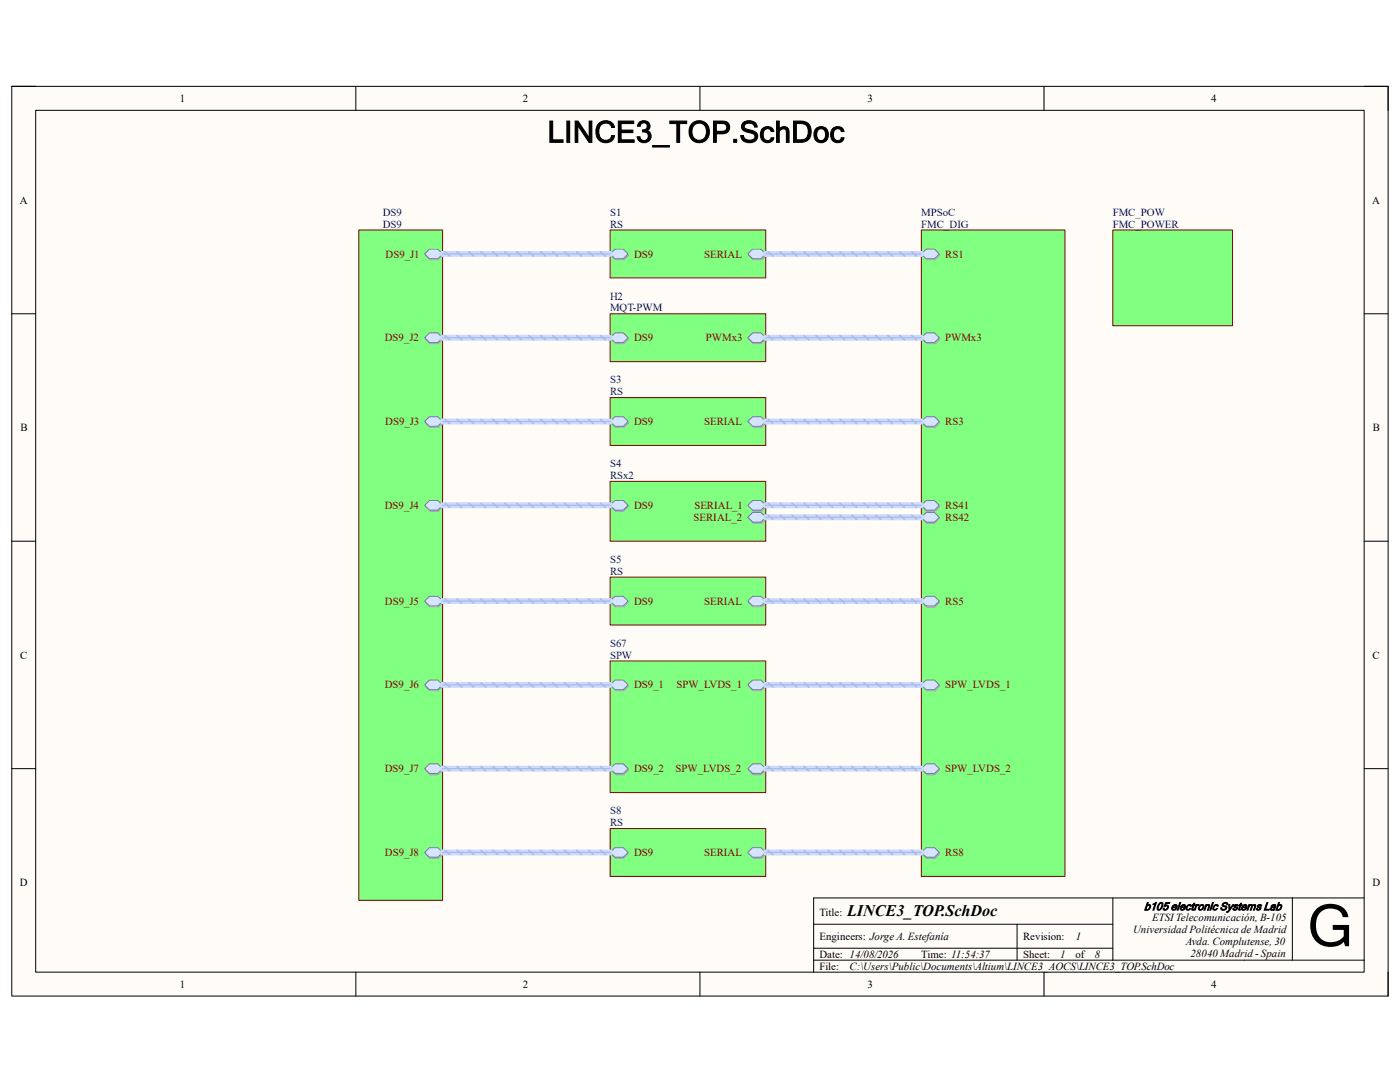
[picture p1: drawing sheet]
<svg xmlns="http://www.w3.org/2000/svg" width="279mm" height="216mm" viewBox="0 0 279 216" stroke-linecap="round" stroke-linejoin="round" font-family="sans-serif">
<path d="M2.3 17.2h274.7v181.6h-274.7z" fill-rule="evenodd" fill="#fffcf8"/>
<path d="M2.3 17.2h274.7v181.6h-274.7z" fill="none" stroke="#000" stroke-width=".2"/>
<path d="M7.1 22h265.1v172h-265.1z" fill-rule="evenodd" fill="#fffcf8"/>
<g fill="none" stroke="#000" stroke-width=".2">
<path d="M2.3 17.2h4.8M71 17.2v4.8M139.7 17.2v4.8M208.4 17.2v4.8M272.2 17.2h4.8v4.8M7.1 22h265.1v172h-265.1zM2.3 62.6h4.8M272.2 62.6h4.8M2.3 108h4.8M272.2 108h4.8M2.3 153.4h4.8M272.2 153.4h4.8"/>
<path d="M222.1 179.2v12.4M257.9 179.2v12.4M272.2 179.2h-109.8v14.8M71 194v4.8M139.7 194v4.8M162.4 184.4h59.7M162.4 191.6h109.8M162.4 189.2h59.7M203 184.4v7.2M208.4 194v4.8M277 194v4.8"/>
</g>
<path d="M71.6 45.9h16.7v133.8h-16.7z" fill-rule="evenodd" fill="#80ff80"/>
<path d="M71.6 45.9h16.7v133.8h-16.7z" fill="none" stroke="#800000" stroke-width=".2"/>
<path d="M85.8 50h1.7l1 .9-1 1h-1.7l-.9-1z" fill-rule="evenodd" fill="#bac0ca"/>
<path d="M85.8 50h1.7l1 .9-1 1h-1.7l-.9-1z" fill="none" stroke="#a6acb6" stroke-width=".2"/>
<path d="M84.7 50.7l1-1h1.7l.9 1-.9 .9h-1.7z" fill-rule="evenodd" fill="#d5e4ff"/>
<path d="M84.7 50.7l1-1h1.7l.9 1-.9 .9h-1.7z" fill="none" stroke="#71809b" stroke-width=".2"/>
<path d="M85.8 100.1h1.7l1 1-1 .9h-1.7l-.9-.9z" fill-rule="evenodd" fill="#bac0ca"/>
<path d="M85.8 100.1h1.7l1 1-1 .9h-1.7l-.9-.9z" fill="none" stroke="#a6acb6" stroke-width=".2"/>
<path d="M84.7 100.8l1-.9h1.7l.9 .9-.9 1h-1.7z" fill-rule="evenodd" fill="#d5e4ff"/>
<path d="M84.7 100.8l1-.9h1.7l.9 .9-.9 1h-1.7z" fill="none" stroke="#71809b" stroke-width=".2"/>
<path d="M85.8 66.7h1.7l1 .9-1 1h-1.7l-.9-1z" fill-rule="evenodd" fill="#bac0ca"/>
<path d="M85.8 66.7h1.7l1 .9-1 1h-1.7l-.9-1z" fill="none" stroke="#a6acb6" stroke-width=".2"/>
<path d="M84.7 67.4l1-1h1.7l.9 1-.9 .9h-1.7z" fill-rule="evenodd" fill="#d5e4ff"/>
<path d="M84.7 67.4l1-1h1.7l.9 1-.9 .9h-1.7z" fill="none" stroke="#71809b" stroke-width=".2"/>
<path d="M85.8 119.2h1.7l1 1-1 .9h-1.7l-.9-.9z" fill-rule="evenodd" fill="#bac0ca"/>
<path d="M85.8 119.2h1.7l1 1-1 .9h-1.7l-.9-.9z" fill="none" stroke="#a6acb6" stroke-width=".2"/>
<path d="M84.7 119.9l1-.9h1.7l.9 .9-.9 1h-1.7z" fill-rule="evenodd" fill="#d5e4ff"/>
<path d="M84.7 119.9l1-.9h1.7l.9 .9-.9 1h-1.7z" fill="none" stroke="#71809b" stroke-width=".2"/>
<path d="M85.8 83.4h1.7l1 .9-1 1h-1.7l-.9-1z" fill-rule="evenodd" fill="#bac0ca"/>
<path d="M85.8 83.4h1.7l1 .9-1 1h-1.7l-.9-1z" fill="none" stroke="#a6acb6" stroke-width=".2"/>
<path d="M84.7 84.1l1-.9h1.7l.9 .9-.9 1h-1.7z" fill-rule="evenodd" fill="#d5e4ff"/>
<path d="M84.7 84.1l1-.9h1.7l.9 .9-.9 1h-1.7z" fill="none" stroke="#71809b" stroke-width=".2"/>
<path d="M85.8 135.9h1.7l1 1-1 .9h-1.7l-.9-.9z" fill-rule="evenodd" fill="#bac0ca"/>
<path d="M85.8 135.9h1.7l1 1-1 .9h-1.7l-.9-.9z" fill="none" stroke="#a6acb6" stroke-width=".2"/>
<path d="M84.7 136.7l1-1h1.7l.9 1-.9 .9h-1.7z" fill-rule="evenodd" fill="#d5e4ff"/>
<path d="M84.7 136.7l1-1h1.7l.9 1-.9 .9h-1.7z" fill="none" stroke="#71809b" stroke-width=".2"/>
<path d="M85.8 152.7h1.7l1 .9-1 1h-1.7l-.9-1z" fill-rule="evenodd" fill="#bac0ca"/>
<path d="M85.8 152.7h1.7l1 .9-1 1h-1.7l-.9-1z" fill="none" stroke="#a6acb6" stroke-width=".2"/>
<path d="M84.7 153.4l1-1h1.7l.9 1-.9 .9h-1.7z" fill-rule="evenodd" fill="#d5e4ff"/>
<path d="M84.7 153.4l1-1h1.7l.9 1-.9 .9h-1.7z" fill="none" stroke="#71809b" stroke-width=".2"/>
<path d="M85.8 169.4h1.7l1 .9-1 1h-1.7l-.9-1z" fill-rule="evenodd" fill="#bac0ca"/>
<path d="M85.8 169.4h1.7l1 .9-1 1h-1.7l-.9-1z" fill="none" stroke="#a6acb6" stroke-width=".2"/>
<path d="M84.7 170.1l1-1h1.7l.9 1-.9 .9h-1.7z" fill-rule="evenodd" fill="#d5e4ff"/>
<path d="M84.7 170.1l1-1h1.7l.9 1-.9 .9h-1.7z" fill="none" stroke="#71809b" stroke-width=".2"/>
<path d="M121.8 79.3h31v9.6h-31z" fill-rule="evenodd" fill="#80ff80"/>
<path d="M121.8 79.3h31v9.6h-31z" fill="none" stroke="#800000" stroke-width=".2"/>
<path d="M150.3 83.4h1.7l.9 .9-.9 1h-1.7l-.9-1z" fill-rule="evenodd" fill="#bac0ca"/>
<path d="M150.3 83.4h1.7l.9 .9-.9 1h-1.7l-.9-1z" fill="none" stroke="#a6acb6" stroke-width=".2"/>
<path d="M149.2 84.1l1-.9h1.7l.9 .9-.9 1h-1.7z" fill-rule="evenodd" fill="#d5e4ff"/>
<path d="M149.2 84.1l1-.9h1.7l.9 .9-.9 1h-1.7z" fill="none" stroke="#71809b" stroke-width=".2"/>
<path d="M121.9 84.3l.9-.9h1.7l1 .9-1 1h-1.7z" fill-rule="evenodd" fill="#bac0ca"/>
<path d="M121.9 84.3l.9-.9h1.7l1 .9-1 1h-1.7z" fill="none" stroke="#a6acb6" stroke-width=".2"/>
<path d="M121.8 84.1l.9-.9h1.7l.9 .9-.9 1h-1.7z" fill-rule="evenodd" fill="#d5e4ff"/>
<path d="M121.8 84.1l.9-.9h1.7l.9 .9-.9 1h-1.7z" fill="none" stroke="#71809b" stroke-width=".2"/>
<path d="M121.8 96h31v12h-31z" fill-rule="evenodd" fill="#80ff80"/>
<path d="M121.8 96h31v12h-31z" fill="none" stroke="#800000" stroke-width=".2"/>
<path d="M150.3 100.1h1.7l.9 1-.9 .9h-1.7l-.9-.9z" fill-rule="evenodd" fill="#bac0ca"/>
<path d="M150.3 100.1h1.7l.9 1-.9 .9h-1.7l-.9-.9z" fill="none" stroke="#a6acb6" stroke-width=".2"/>
<path d="M149.2 100.8l1-.9h1.7l.9 .9-.9 1h-1.7z" fill-rule="evenodd" fill="#d5e4ff"/>
<path d="M149.2 100.8l1-.9h1.7l.9 .9-.9 1h-1.7z" fill="none" stroke="#71809b" stroke-width=".2"/>
<path d="M121.9 101.1l.9-1h1.7l1 1-1 .9h-1.7z" fill-rule="evenodd" fill="#bac0ca"/>
<path d="M121.9 101.1l.9-1h1.7l1 1-1 .9h-1.7z" fill="none" stroke="#a6acb6" stroke-width=".2"/>
<path d="M121.8 100.8l.9-.9h1.7l.9 .9-.9 1h-1.7z" fill-rule="evenodd" fill="#d5e4ff"/>
<path d="M121.8 100.8l.9-.9h1.7l.9 .9-.9 1h-1.7z" fill="none" stroke="#71809b" stroke-width=".2"/>
<path d="M150.3 102.5h1.7l.9 1-.9 .9h-1.7l-.9-.9z" fill-rule="evenodd" fill="#bac0ca"/>
<path d="M150.3 102.5h1.7l.9 1-.9 .9h-1.7l-.9-.9z" fill="none" stroke="#a6acb6" stroke-width=".2"/>
<path d="M149.2 103.2l1-.9h1.7l.9 .9-.9 1h-1.7z" fill-rule="evenodd" fill="#d5e4ff"/>
<path d="M149.2 103.2l1-.9h1.7l.9 .9-.9 1h-1.7z" fill="none" stroke="#71809b" stroke-width=".2"/>
<path d="M183.9 45.9h28.6v129h-28.6z" fill-rule="evenodd" fill="#80ff80"/>
<path d="M183.9 45.9h28.6v129h-28.6z" fill="none" stroke="#800000" stroke-width=".2"/>
<path d="M184.9 50h1.7l1 .9-1 1h-1.7l-.9-1z" fill-rule="evenodd" fill="#bac0ca"/>
<path d="M184.9 50h1.7l1 .9-1 1h-1.7l-.9-1z" fill="none" stroke="#a6acb6" stroke-width=".2"/>
<path d="M184.8 49.7h1.7l1 1-1 .9h-1.7l-.9-.9z" fill-rule="evenodd" fill="#d5e4ff"/>
<path d="M184.8 49.7h1.7l1 1-1 .9h-1.7l-.9-.9z" fill="none" stroke="#71809b" stroke-width=".2"/>
<path d="M184.9 66.7h1.7l1 .9-1 1h-1.7l-.9-1z" fill-rule="evenodd" fill="#bac0ca"/>
<path d="M184.9 66.7h1.7l1 .9-1 1h-1.7l-.9-1z" fill="none" stroke="#a6acb6" stroke-width=".2"/>
<path d="M184.8 66.4h1.7l1 1-1 .9h-1.7l-.9-.9z" fill-rule="evenodd" fill="#d5e4ff"/>
<path d="M184.8 66.4h1.7l1 1-1 .9h-1.7l-.9-.9z" fill="none" stroke="#71809b" stroke-width=".2"/>
<path d="M184 84.3l.9-.9h1.7l1 .9-1 1h-1.7z" fill-rule="evenodd" fill="#bac0ca"/>
<path d="M184 84.3l.9-.9h1.7l1 .9-1 1h-1.7z" fill="none" stroke="#a6acb6" stroke-width=".2"/>
<path d="M184.8 83.2h1.7l1 .9-1 1h-1.7l-.9-1z" fill-rule="evenodd" fill="#d5e4ff"/>
<path d="M184.8 83.2h1.7l1 .9-1 1h-1.7l-.9-1z" fill="none" stroke="#71809b" stroke-width=".2"/>
<path d="M184.9 100.1h1.7l1 1-1 .9h-1.7l-.9-.9z" fill-rule="evenodd" fill="#bac0ca"/>
<path d="M184.9 100.1h1.7l1 1-1 .9h-1.7l-.9-.9z" fill="none" stroke="#a6acb6" stroke-width=".2"/>
<path d="M183.9 100.8l.9-.9h1.7l1 .9-1 1h-1.7z" fill-rule="evenodd" fill="#d5e4ff"/>
<path d="M183.9 100.8l.9-.9h1.7l1 .9-1 1h-1.7z" fill="none" stroke="#71809b" stroke-width=".2"/>
<path d="M184.9 102.5h1.7l1 1-1 .9h-1.7l-.9-.9z" fill-rule="evenodd" fill="#bac0ca"/>
<path d="M184.9 102.5h1.7l1 1-1 .9h-1.7l-.9-.9z" fill="none" stroke="#a6acb6" stroke-width=".2"/>
<path d="M184.8 102.3h1.7l1 .9-1 1h-1.7l-.9-1z" fill-rule="evenodd" fill="#d5e4ff"/>
<path d="M184.8 102.3h1.7l1 .9-1 1h-1.7l-.9-1z" fill="none" stroke="#71809b" stroke-width=".2"/>
<path d="M184.9 135.9h1.7l1 1-1 .9h-1.7l-.9-.9z" fill-rule="evenodd" fill="#bac0ca"/>
<path d="M184.9 135.9h1.7l1 1-1 .9h-1.7l-.9-.9z" fill="none" stroke="#a6acb6" stroke-width=".2"/>
<path d="M184.8 135.7h1.7l1 1-1 .9h-1.7l-.9-.9z" fill-rule="evenodd" fill="#d5e4ff"/>
<path d="M184.8 135.7h1.7l1 1-1 .9h-1.7l-.9-.9z" fill="none" stroke="#71809b" stroke-width=".2"/>
<path d="M184 153.6l.9-.9h1.7l1 .9-1 1h-1.7z" fill-rule="evenodd" fill="#bac0ca"/>
<path d="M184 153.6l.9-.9h1.7l1 .9-1 1h-1.7z" fill="none" stroke="#a6acb6" stroke-width=".2"/>
<path d="M183.9 153.4l.9-1h1.7l1 1-1 .9h-1.7z" fill-rule="evenodd" fill="#d5e4ff"/>
<path d="M183.9 153.4l.9-1h1.7l1 1-1 .9h-1.7z" fill="none" stroke="#71809b" stroke-width=".2"/>
<path d="M184.9 169.4h1.7l1 .9-1 1h-1.7l-.9-1z" fill-rule="evenodd" fill="#bac0ca"/>
<path d="M184.9 169.4h1.7l1 .9-1 1h-1.7l-.9-1z" fill="none" stroke="#a6acb6" stroke-width=".2"/>
<path d="M183.9 170.1l.9-1h1.7l1 1-1 .9h-1.7z" fill-rule="evenodd" fill="#d5e4ff"/>
<path d="M183.9 170.1l.9-1h1.7l1 1-1 .9h-1.7z" fill="none" stroke="#71809b" stroke-width=".2"/>
<path d="M184.9 119.2h1.7l1 1-1 .9h-1.7l-.9-.9z" fill-rule="evenodd" fill="#bac0ca"/>
<path d="M184.9 119.2h1.7l1 1-1 .9h-1.7l-.9-.9z" fill="none" stroke="#a6acb6" stroke-width=".2"/>
<path d="M184.8 119h1.7l1 .9-1 1h-1.7l-.9-1z" fill-rule="evenodd" fill="#d5e4ff"/>
<path d="M184.8 119h1.7l1 .9-1 1h-1.7l-.9-1z" fill="none" stroke="#71809b" stroke-width=".2"/>
<path d="M121.8 45.9h31v9.5h-31z" fill-rule="evenodd" fill="#80ff80"/>
<path d="M121.8 45.9h31v9.5h-31z" fill="none" stroke="#800000" stroke-width=".2"/>
<path d="M150.3 50h1.7l.9 .9-.9 1h-1.7l-.9-1z" fill-rule="evenodd" fill="#bac0ca"/>
<path d="M150.3 50h1.7l.9 .9-.9 1h-1.7l-.9-1z" fill="none" stroke="#a6acb6" stroke-width=".2"/>
<path d="M149.2 50.7l1-1h1.7l.9 1-.9 .9h-1.7z" fill-rule="evenodd" fill="#d5e4ff"/>
<path d="M149.2 50.7l1-1h1.7l.9 1-.9 .9h-1.7z" fill="none" stroke="#71809b" stroke-width=".2"/>
<path d="M121.9 50.9l.9-.9h1.7l1 .9-1 1h-1.7z" fill-rule="evenodd" fill="#bac0ca"/>
<path d="M121.9 50.9l.9-.9h1.7l1 .9-1 1h-1.7z" fill="none" stroke="#a6acb6" stroke-width=".2"/>
<path d="M121.8 50.7l.9-1h1.7l.9 1-.9 .9h-1.7z" fill-rule="evenodd" fill="#d5e4ff"/>
<path d="M121.8 50.7l.9-1h1.7l.9 1-.9 .9h-1.7z" fill="none" stroke="#71809b" stroke-width=".2"/>
<path d="M121.8 115.2h31v9.5h-31z" fill-rule="evenodd" fill="#80ff80"/>
<path d="M121.8 115.2h31v9.5h-31z" fill="none" stroke="#800000" stroke-width=".2"/>
<path d="M150.3 119.2h1.7l.9 1-.9 .9h-1.7l-.9-.9z" fill-rule="evenodd" fill="#bac0ca"/>
<path d="M150.3 119.2h1.7l.9 1-.9 .9h-1.7l-.9-.9z" fill="none" stroke="#a6acb6" stroke-width=".2"/>
<path d="M149.2 119.9l1-.9h1.7l.9 .9-.9 1h-1.7z" fill-rule="evenodd" fill="#d5e4ff"/>
<path d="M149.2 119.9l1-.9h1.7l.9 .9-.9 1h-1.7z" fill="none" stroke="#71809b" stroke-width=".2"/>
<path d="M121.9 120.2l.9-1h1.7l1 1-1 .9h-1.7z" fill-rule="evenodd" fill="#bac0ca"/>
<path d="M121.9 120.2l.9-1h1.7l1 1-1 .9h-1.7z" fill="none" stroke="#a6acb6" stroke-width=".2"/>
<path d="M121.8 119.9l.9-.9h1.7l.9 .9-.9 1h-1.7z" fill-rule="evenodd" fill="#d5e4ff"/>
<path d="M121.8 119.9l.9-.9h1.7l.9 .9-.9 1h-1.7z" fill="none" stroke="#71809b" stroke-width=".2"/>
<path d="M121.8 165.3h31v9.6h-31z" fill-rule="evenodd" fill="#80ff80"/>
<path d="M121.8 165.3h31v9.6h-31z" fill="none" stroke="#800000" stroke-width=".2"/>
<path d="M150.3 169.4h1.7l.9 .9-.9 1h-1.7l-.9-1z" fill-rule="evenodd" fill="#bac0ca"/>
<path d="M150.3 169.4h1.7l.9 .9-.9 1h-1.7l-.9-1z" fill="none" stroke="#a6acb6" stroke-width=".2"/>
<path d="M149.2 170.1l1-1h1.7l.9 1-.9 .9h-1.7z" fill-rule="evenodd" fill="#d5e4ff"/>
<path d="M149.2 170.1l1-1h1.7l.9 1-.9 .9h-1.7z" fill="none" stroke="#71809b" stroke-width=".2"/>
<path d="M121.9 170.3l.9-.9h1.7l1 .9-1 1h-1.7z" fill-rule="evenodd" fill="#bac0ca"/>
<path d="M121.9 170.3l.9-.9h1.7l1 .9-1 1h-1.7z" fill="none" stroke="#a6acb6" stroke-width=".2"/>
<path d="M121.8 170.1l.9-1h1.7l.9 1-.9 .9h-1.7z" fill-rule="evenodd" fill="#d5e4ff"/>
<path d="M121.8 170.1l.9-1h1.7l.9 1-.9 .9h-1.7z" fill="none" stroke="#71809b" stroke-width=".2"/>
<path d="M121.8 62.6h31v9.6h-31z" fill-rule="evenodd" fill="#80ff80"/>
<path d="M121.8 62.6h31v9.6h-31z" fill="none" stroke="#800000" stroke-width=".2"/>
<path d="M150.3 66.7h1.7l.9 .9-.9 1h-1.7l-.9-1z" fill-rule="evenodd" fill="#bac0ca"/>
<path d="M150.3 66.7h1.7l.9 .9-.9 1h-1.7l-.9-1z" fill="none" stroke="#a6acb6" stroke-width=".2"/>
<path d="M149.2 67.4l1-1h1.7l.9 1-.9 .9h-1.7z" fill-rule="evenodd" fill="#d5e4ff"/>
<path d="M149.2 67.4l1-1h1.7l.9 1-.9 .9h-1.7z" fill="none" stroke="#71809b" stroke-width=".2"/>
<path d="M122.8 66.7h1.7l1 .9-1 1h-1.7l-.9-1z" fill-rule="evenodd" fill="#bac0ca"/>
<path d="M122.8 66.7h1.7l1 .9-1 1h-1.7l-.9-1z" fill="none" stroke="#a6acb6" stroke-width=".2"/>
<path d="M121.8 67.4l.9-1h1.7l.9 1-.9 .9h-1.7z" fill-rule="evenodd" fill="#d5e4ff"/>
<path d="M121.8 67.4l.9-1h1.7l.9 1-.9 .9h-1.7z" fill="none" stroke="#71809b" stroke-width=".2"/>
<path d="M121.8 131.9h31v26.3h-31z" fill-rule="evenodd" fill="#80ff80"/>
<path d="M121.8 131.9h31v26.3h-31z" fill="none" stroke="#800000" stroke-width=".2"/>
<path d="M150.3 152.7h1.7l.9 .9-.9 1h-1.7l-.9-1z" fill-rule="evenodd" fill="#bac0ca"/>
<path d="M150.3 152.7h1.7l.9 .9-.9 1h-1.7l-.9-1z" fill="none" stroke="#a6acb6" stroke-width=".2"/>
<path d="M149.2 153.4l1-1h1.7l.9 1-.9 .9h-1.7z" fill-rule="evenodd" fill="#d5e4ff"/>
<path d="M149.2 153.4l1-1h1.7l.9 1-.9 .9h-1.7z" fill="none" stroke="#71809b" stroke-width=".2"/>
<path d="M121.9 153.6l.9-.9h1.7l1 .9-1 1h-1.7z" fill-rule="evenodd" fill="#bac0ca"/>
<path d="M121.9 153.6l.9-.9h1.7l1 .9-1 1h-1.7z" fill="none" stroke="#a6acb6" stroke-width=".2"/>
<path d="M121.8 153.4l.9-1h1.7l.9 1-.9 .9h-1.7z" fill-rule="evenodd" fill="#d5e4ff"/>
<path d="M121.8 153.4l.9-1h1.7l.9 1-.9 .9h-1.7z" fill="none" stroke="#71809b" stroke-width=".2"/>
<path d="M121.9 136.9l.9-1h1.7l1 1-1 .9h-1.7z" fill-rule="evenodd" fill="#bac0ca"/>
<path d="M121.9 136.9l.9-1h1.7l1 1-1 .9h-1.7z" fill="none" stroke="#a6acb6" stroke-width=".2"/>
<path d="M121.8 136.7l.9-1h1.7l.9 1-.9 .9h-1.7z" fill-rule="evenodd" fill="#d5e4ff"/>
<path d="M121.8 136.7l.9-1h1.7l.9 1-.9 .9h-1.7z" fill="none" stroke="#71809b" stroke-width=".2"/>
<path d="M150.3 135.9h1.7l.9 1-.9 .9h-1.7l-.9-.9z" fill-rule="evenodd" fill="#bac0ca"/>
<path d="M150.3 135.9h1.7l.9 1-.9 .9h-1.7l-.9-.9z" fill="none" stroke="#a6acb6" stroke-width=".2"/>
<path d="M149.2 136.7l1-1h1.7l.9 1-.9 .9h-1.7z" fill-rule="evenodd" fill="#d5e4ff"/>
<path d="M149.2 136.7l1-1h1.7l.9 1-.9 .9h-1.7z" fill="none" stroke="#71809b" stroke-width=".2"/>
<path d="M222.1 45.9h23.9v19.1h-23.9z" fill-rule="evenodd" fill="#80ff80"/>
<path d="M222.1 45.9h23.9v19.1h-23.9z" fill="none" stroke="#800000" stroke-width=".2"/>
<g fill="none" stroke="#cbdaff" stroke-width="1.2">
<path d="M88.3 50.7h33.5M152.8 50.7h31.1M88.3 67.4h33.5M152.8 67.4h31.1M88.3 84.1h33.5M152.8 84.1h31.1M88.3 100.8h33.5M88.3 119.9h33.5M152.8 100.8h31.1M152.8 119.9h31.1M152.8 103.2h31.1M88.3 136.7h33.5"/>
<path d="M152.8 136.7h31.1M88.3 153.4h33.5M152.8 153.4h31.1M88.3 170.1h33.5M152.8 170.1h31.1"/>
</g>
<g fill="none" stroke="#adbce7" stroke-width=".34">
<path d="M88.8 50.2l1 .9M91.2 50.2l.9 .9M93.6 50.2l.9 .9M96 50.2l.9 .9M98.4 50.2l.9 .9M100.7 50.2l1 .9M103.1 50.2l1 .9M105.5 50.2l1 .9M107.9 50.2l1 .9M110.3 50.2l1 .9M112.7 50.2l.9 .9M115.1 50.2l.9 .9"/>
<path d="M117.5 50.2l.9 .9M119.9 50.2l.9 .9M153.3 50.2l1 .9M155.7 50.2l.9 .9M158.1 50.2l.9 .9M160.5 50.2l.9 .9M162.9 50.2l.9 .9M165.2 50.2l1 .9M167.6 50.2l1 .9M170 50.2l1 .9M172.4 50.2l1 .9M174.8 50.2l1 .9"/>
<path d="M177.2 50.2l.9 .9M179.6 50.2l.9 .9M182 50.2l.9 .9M88.8 67l1 .8M91.2 67l.9 .8M93.6 67l.9 .8M96 67l.9 .8M98.4 67l.9 .8M100.7 67l1 .8M103.1 67l1 .8M105.5 67l1 .8M107.9 67l1 .8"/>
<path d="M110.3 67l1 .8M112.7 67l.9 .8M115.1 67l.9 .8M117.5 67l.9 .8M119.9 67l.9 .8M153.3 67l1 .8M155.7 67l.9 .8M158.1 67l.9 .8M160.5 67l.9 .8M162.9 67l.9 .8M165.2 67l1 .8M167.6 67l1 .8"/>
<path d="M170 67l1 .8M172.4 67l1 .8M174.8 67l1 .8M177.2 67l.9 .8M179.6 67l.9 .8M182 67l.9 .8M88.8 83.7l1 .8M91.2 83.7l.9 .8M93.6 83.7l.9 .8M96 83.7l.9 .8M98.4 83.7l.9 .8M100.7 83.7l1 .8"/>
<path d="M103.1 83.7l1 .8M105.5 83.7l1 .8M107.9 83.7l1 .8M110.3 83.7l1 .8M112.7 83.7l.9 .8M115.1 83.7l.9 .8M117.5 83.7l.9 .8M119.9 83.7l.9 .8M153.3 83.7l1 .8M155.7 83.7l.9 .8M158.1 83.7l.9 .8M160.5 83.7l.9 .8"/>
<path d="M162.9 83.7l.9 .8M165.2 83.7l1 .8M167.6 83.7l1 .8M170 83.7l1 .8M172.4 83.7l1 .8M174.8 83.7l1 .8M177.2 83.7l.9 .8M179.6 83.7l.9 .8M182 83.7l.9 .8M88.8 100.4l1 .8M88.8 119.5l1 .9M91.2 100.4l.9 .8"/>
<path d="M91.2 119.5l.9 .9M93.6 100.4l.9 .8M93.6 119.5l.9 .9M96 100.4l.9 .8M96 119.5l.9 .9M98.4 100.4l.9 .8M98.4 119.5l.9 .9M100.7 100.4l1 .8M100.7 119.5l1 .9M103.1 100.4l1 .8M103.1 119.5l1 .9M105.5 100.4l1 .8"/>
<path d="M105.5 119.5l1 .9M107.9 100.4l1 .8M107.9 119.5l1 .9M110.3 100.4l1 .8M110.3 119.5l1 .9M112.7 100.4l.9 .8M112.7 119.5l.9 .9M115.1 100.4l.9 .8M115.1 119.5l.9 .9M117.5 100.4l.9 .8M117.5 119.5l.9 .9M119.9 100.4l.9 .8"/>
<path d="M119.9 119.5l.9 .9M153.3 100.4l1 .8M153.3 119.5l1 .9M153.3 102.8l1 .8M155.7 100.4l.9 .8M155.7 119.5l.9 .9M155.7 102.8l.9 .8M158.1 100.4l.9 .8M158.1 119.5l.9 .9M158.1 102.8l.9 .8M160.5 100.4l.9 .8M160.5 119.5l.9 .9"/>
<path d="M160.5 102.8l.9 .8M162.9 100.4l.9 .8M162.9 119.5l.9 .9M162.9 102.8l.9 .8M165.2 100.4l1 .8M165.2 119.5l1 .9M165.2 102.8l1 .8M167.6 100.4l1 .8M167.6 119.5l1 .9M167.6 102.8l1 .8M170 100.4l1 .8M170 119.5l1 .9"/>
<path d="M170 102.8l1 .8M172.4 100.4l1 .9M172.4 119.5l1 .9M172.4 102.8l1 .8M174.8 100.4l1 .9M174.8 119.5l1 .9M174.8 102.8l1 .8M177.2 100.4l.9 .9M177.2 119.5l.9 .9M177.2 102.8l.9 .8M179.6 100.4l.9 .9M179.6 119.5l.9 .9"/>
<path d="M179.6 102.8l.9 .8M182 100.4l.9 .9M182 119.5l.9 .9M182 102.8l.9 .8M88.8 136.2l1 .9M91.2 136.2l.9 .9M93.6 136.2l.9 .9M96 136.2l.9 .9M98.4 136.2l.9 .9M100.7 136.2l1 .9M103.1 136.2l1 .9M105.5 136.2l1 .9"/>
<path d="M107.9 136.2l1 .9M110.3 136.2l1 .9M112.7 136.2l.9 .9M115.1 136.2l.9 .9M117.5 136.2l.9 .9M119.9 136.2l.9 .9M153.3 136.2l1 .9M155.7 136.2l.9 .9M158.1 136.2l.9 .9M160.5 136.2l.9 .9M162.9 136.2l.9 .9M165.2 136.2l1 .9"/>
<path d="M167.6 136.2l1 .9M170 136.2l1 .9M172.4 136.2l1 .9M174.8 136.2l1 .9M177.2 136.2l.9 .9M179.6 136.2l.9 .9M182 136.2l.9 .9M88.8 153l1 .8M91.2 153l.9 .8M93.6 153l.9 .8M96 153l.9 .8M98.4 153l.9 .8"/>
<path d="M100.7 153l1 .8M103.1 153l1 .8M105.5 153l1 .8M107.9 153l1 .8M110.3 153l1 .8M112.7 153l.9 .8M115.1 153l.9 .8M117.5 153l.9 .8M119.9 153l.9 .8M153.3 153l1 .8M155.7 153l.9 .8M158.1 153l.9 .8"/>
<path d="M160.5 153l.9 .8M162.9 153l.9 .8M165.2 153l1 .8M167.6 153l1 .8M170 153l1 .8M172.4 153l1 .8M174.8 153l1 .8M177.2 153l.9 .8M179.6 153l.9 .8M182 153l.9 .8M88.8 169.7l1 .8M91.2 169.7l.9 .8"/>
<path d="M93.6 169.7l.9 .8M96 169.7l.9 .8M98.4 169.7l.9 .8M100.7 169.7l1 .8M103.1 169.7l1 .8M105.5 169.7l1 .8M107.9 169.7l1 .8M110.3 169.7l1 .8M112.7 169.7l.9 .8M115.1 169.7l.9 .8M117.5 169.7l.9 .8M119.9 169.7l.9 .8"/>
<path d="M153.3 169.7l1 .8M155.7 169.7l.9 .8M158.1 169.7l.9 .8M160.5 169.7l.9 .8M162.9 169.7l.9 .8M165.2 169.7l1 .8M167.6 169.7l1 .8M170 169.7l1 .8M172.4 169.7l1 .8M174.8 169.7l1 .8M177.2 169.7l.9 .8M179.6 169.7l.9 .8"/>
<path d="M182 169.7l.9 .8"/>
</g>
<g fill="none" stroke="#adbce7" stroke-width=".25">
<path d="M88.3 50.7h33.5M152.8 50.7h31.1M88.3 67.4h33.5M152.8 67.4h31.1M88.3 84.1h33.5M152.8 84.1h31.1M88.3 100.8h33.5M88.3 119.9h33.5M152.8 100.8h31.1M152.8 119.9h31.1M152.8 103.2h31.1M88.3 136.7h33.5"/>
<path d="M152.8 136.7h31.1M88.3 153.4h33.5M152.8 153.4h31.1M88.3 170.1h33.5M152.8 170.1h31.1"/>
</g>
<text font-size="11.6" x="260.9" y="188.8">G</text>
<text font-size="5.9" x="109.3" y="28.4">LINCE3_TOP.SchDoc</text>
<text font-size="3.2" x="169" y="182.8">LINCE3_TOP.SchDoc</text>
<g font-size="2.2">
<text x="35.9" y="20.4">1</text>
<text x="104.4" y="20.4">2</text>
<text x="173.1" y="20.4">3</text>
<text x="241.7" y="20.4">4</text>
<text x="3.9" y="40.6">A</text>
<text x="273.9" y="40.6">A</text>
<text x="4.1" y="86">B</text>
<text x="274" y="86">B</text>
<text x="4" y="131.4">C</text>
<text x="273.9" y="131.4">C</text>
<text x="4" y="176.8">D</text>
<text x="273.9" y="176.8">D</text>
<text x="163.5" y="182.8">Title:</text>
<text x="228.3" y="181.6">b105 electronic Systems Lab</text>
<text x="230" y="183.7">ETSI Telecomunicación, B-105</text>
<text x="163.5" y="187.5">Engineers: Jorge A. Estefanía</text>
<text x="163.5" y="191.1">Date: 14/08/2026</text>
<text x="183.9" y="191.1">Time: 11:54:37</text>
<text x="204.2" y="187.5">Revision:</text>
<text x="204.2" y="191.1">Sheet:</text>
<text x="211.6" y="191.1">1</text>
<text x="214.7" y="191.1">of</text>
<text x="214.7" y="187.5">1</text>
<text x="218.5" y="191.1">8</text>
<text x="226.1" y="186.1">Universidad Politécnica de Madrid</text>
<text x="236.6" y="188.5">Avda. Complutense, 30</text>
<text x="237.6" y="190.9">28040 Madrid - Spain</text>
<text x="35.9" y="197.1">1</text>
<text x="104.4" y="197.1">2</text>
<text x="163.5" y="193.5">File:</text>
<text x="169.5" y="193.5">C:\Users\Public\Documents\Altium\LINCE3_AOCS\LINCE3_TOP.SchDoc</text>
<text x="173.1" y="197.1">3</text>
<text x="241.7" y="197.1">4</text>
</g>
<g font-size="2.2" fill="#000080">
<text x="76.4" y="43.1">DS9</text>
<text x="76.4" y="45.4">DS9</text>
<text x="121.8" y="43.1">S1</text>
<text x="121.8" y="45.4">RS</text>
<text x="183.9" y="43.1">MPSoC</text>
<text x="183.9" y="45.4">FMC_DIG</text>
<text x="222.1" y="43.1">FMC_POW</text>
<text x="222.1" y="45.4">FMC_POWER</text>
<text x="121.8" y="59.8">H2</text>
<text x="121.8" y="62.1">MQT-PWM</text>
<text x="121.8" y="76.5">S3</text>
<text x="121.8" y="78.9">RS</text>
<text x="121.8" y="93.2">S4</text>
<text x="121.8" y="95.6">RSx2</text>
<text x="121.8" y="112.3">S5</text>
<text x="121.8" y="114.7">RS</text>
<text x="121.8" y="129">S67</text>
<text x="121.8" y="131.4">SPW</text>
<text x="121.8" y="162.5">S8</text>
<text x="121.8" y="164.8">RS</text>
</g>
<g font-size="2.2" fill="#800000">
<text x="77" y="51.4">DS9_J1</text>
<text x="126.5" y="51.4">DS9</text>
<text x="140.5" y="51.4">SERIAL</text>
<text x="188.6" y="51.4">RS1</text>
<text x="76.8" y="68.1">DS9_J2</text>
<text x="126.5" y="68.1">DS9</text>
<text x="140.9" y="68.1">PWMx3</text>
<text x="188.6" y="68.1">PWMx3</text>
<text x="76.9" y="84.8">DS9_J3</text>
<text x="126.5" y="84.8">DS9</text>
<text x="140.5" y="84.8">SERIAL</text>
<text x="188.6" y="84.8">RS3</text>
<text x="76.8" y="101.6">DS9_J4</text>
<text x="126.5" y="101.6">DS9</text>
<text x="138.6" y="101.6">SERIAL_1</text>
<text x="188.6" y="101.6">RS41</text>
<text x="138.4" y="104">SERIAL_2</text>
<text x="188.6" y="104">RS42</text>
<text x="76.8" y="120.6">DS9_J5</text>
<text x="126.5" y="120.6">DS9</text>
<text x="140.5" y="120.6">SERIAL</text>
<text x="188.6" y="120.6">RS5</text>
<text x="76.8" y="137.4">DS9_J6</text>
<text x="126.5" y="137.4">DS9_1</text>
<text x="135" y="137.4">SPW_LVDS_1</text>
<text x="188.6" y="137.4">SPW_LVDS_1</text>
<text x="76.8" y="154.1">DS9_J7</text>
<text x="126.5" y="154.1">DS9_2</text>
<text x="134.8" y="154.1">SPW_LVDS_2</text>
<text x="188.6" y="154.1">SPW_LVDS_2</text>
<text x="76.8" y="170.8">DS9_J8</text>
<text x="126.5" y="170.8">DS9</text>
<text x="140.5" y="170.8">SERIAL</text>
<text x="188.6" y="170.8">RS8</text>
</g>
</svg>
